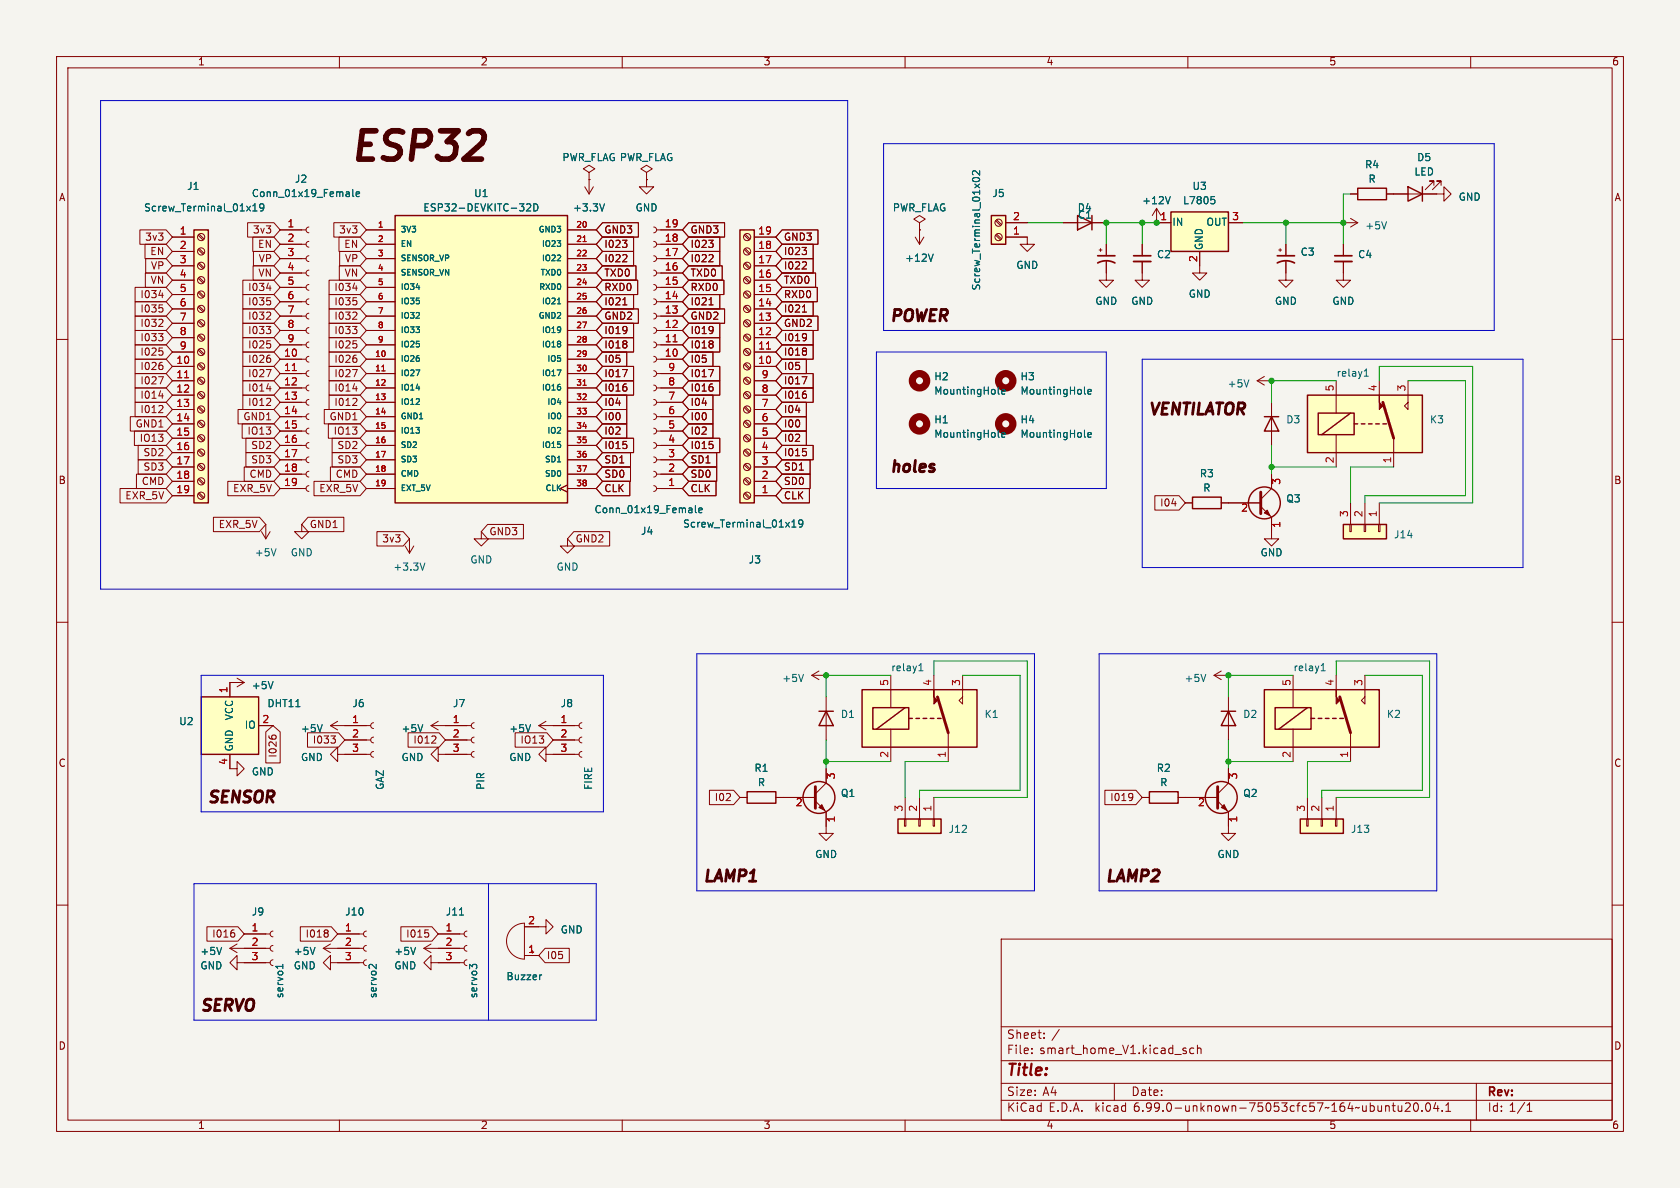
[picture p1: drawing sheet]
<svg xmlns="http://www.w3.org/2000/svg" width="297mm" height="210mm" viewBox="0 0 297 210" stroke-linecap="round" stroke-linejoin="round" font-family="sans-serif">
<path d="M0 0h297v210h-297z" fill="#f5f4ef" stroke="#f5f4ef" stroke-width=".18"/>
<g fill="none" stroke="#840000" stroke-width=".18">
<path d="M10 10h277v190h-277zM12 12h273v186h-273zM60 10v2M110 10v2M160 10v2M210 10v2M260 10v2M43.8 39.4h4.6l1.1 1.2-1.1 1.3h-4.6zM59 39.4h4.7l1.1 1.2-1.1 1.3h-4.7zM103.4 33l.7 1.3M104.1 30.5l1.1-.7-1.1-.6-1 .6 1 .7v1.3M104.1 31.8h.1"/>
<path d="M104.1 31.8v2.5M104.9 33l-.8 1.3M106.5 39.4h6.4v2.5h-6.4l-1.1-1.3zM114.3 30.5l1-.7-1-.6-1 .6 1 .7v1.3M114.3 31.8h.1M114.3 31.8v1.2h1.3l-1.3 1.3-1.3-1.3h1.3M121.8 39.4h6.3v2.5h-6.3l-1.2-1.3zM162.6 39.4l1-.7-1-.6-1.1 .6 1.1 .7v1.2M176 39l.9 .9M176.2 38.9l.9 .8M177.8 39.4h3.8M188 39.4h2.5"/>
<path d="M193 39.4h2.6M204.5 36.8v2.6h2.5M204.5 36.8l-.8 1.3M204.5 36.8l.7 1.3M217.2 39.4h2.5M237.5 39.4h2.5M238.8 38.6l1.2 .8M238.8 34.3h1.2M240 39.4l-1.2 .7M245.1 34.3h10.2v-1.3l1.2 1.3-1.2 1.3v-1.3M253.5 32.8v-.8h-.8h.8l-1.5 1.5M254.8 32.8v-.8h-.8h.8l-1.6 1.5"/>
<path d="M10 60h2M23.9 50.8h5.5l1.1 1.3-1.1 1.2h-5.5zM23.9 55.9h5.5l1.1 1.3-1.1 1.2h-5.5zM23.9 58.4h5.5l1.1 1.3-1.1 1.3h-5.5zM23.9 53.3h5.5l1.1 1.3-1.1 1.3h-5.5zM24.7 40.6h4.7l1.1 1.3-1.1 1.3h-4.7zM25.1 51.4v1.2M25.1 53.9v1.3M25.1 56.4v1.3M25.1 59v1.2M25.6 43.2h3.8l1.1 1.3-1.1 1.2h-3.8zM25.7 48.3h3.7l1.1 1.2-1.1 1.3h-3.7z"/>
<path d="M25.8 45.7h3.6l1.1 1.3-1.1 1.3h-3.6zM30.5 41.9h3.8M30.5 44.5h3.8M30.5 47h3.8M30.5 49.5h3.8M30.5 52.1h3.8M30.5 54.6h3.8M30.5 57.2h3.8M30.5 59.7h3.8M35 59.4l.9 .8M35 56.8l.9 .9M35 54.3l.9 .8"/>
<path d="M35 51.7l.9 .9M35 49.2l.9 .8M35 46.7l.9 .8M35 44.1l.9 .9M35 41.6l.9 .8M35.2 59.2l.9 .8M35.2 56.6l.9 .9M35.2 54.1l.9 .8M35.2 51.6l.9 .8M35.2 49l.9 .9M35.2 46.5l.9 .8M35.2 43.9l.9 .9"/>
<path d="M35.2 41.4l.9 .8M42.9 59.7h5.5l1.1 1.3-1.1 1.2h-5.5zM42.9 52.1h5.5l1.1 1.2-1.1 1.3h-5.5zM42.9 57.1h5.5l1.1 1.3-1.1 1.3h-5.5zM42.9 54.6h5.5l1.1 1.3-1.1 1.3h-5.5zM42.9 49.5h5.5l1.1 1.3-1.1 1.3h-5.5zM44.2 50.1v1.3M44.2 52.6v1.3M44.2 55.2v1.2M44.2 57.7v1.3M44.7 41.9h3.7l1.1 1.3-1.1 1.3h-3.7zM44.7 47h3.7l1.1 1.3-1.1 1.2h-3.7z"/>
<path d="M44.8 44.4h3.6l1.1 1.3-1.1 1.3h-3.6zM49.5 58.4h4.6M49.5 55.9h4.6M49.5 53.3h4.6M49.5 50.8h4.6M49.5 48.3h4.6M49.5 45.7h4.6M49.5 43.2h4.6M49.5 40.6h4.6M54.6 57.9l-.3 .1-.2 .4 .1 .4 .4 .1M54.6 55.4l-.3 .1-.2 .4 .1 .3 .4 .2M54.6 52.8l-.3 .2-.2 .3 .1 .4 .4 .1"/>
<path d="M54.6 50.3l-.3 .1-.2 .4 .1 .4 .4 .1M54.6 47.8l-.3 .1-.2 .3 .1 .4 .4 .2M54.6 45.2l-.3 .1-.2 .4 .1 .4 .4 .1M54.6 42.7l-.3 .1-.2 .4 .1 .3 .4 .2M54.6 40.1l-.3 .2-.2 .3 .1 .4 .4 .1M58.2 54.6h5.5l1.1 1.3-1.1 1.3h-5.5zM58.2 49.5h5.5l1.1 1.3-1.1 1.3h-5.5zM58.2 52.1h5.5l1.1 1.2-1.1 1.3h-5.5zM58.2 59.7h5.5l1.1 1.3-1.1 1.2h-5.5zM58.2 57.1h5.5l1.1 1.3-1.1 1.3h-5.5zM59.4 50.1v1.3M59.4 52.6v1.3"/>
<path d="M59.4 55.2v1.2M59.4 57.7v1.3M59.9 41.9h3.8l1.1 1.3-1.1 1.3h-3.8zM60 47h3.7l1.1 1.3-1.1 1.2h-3.7zM60 44.4h3.7l1.1 1.3-1.1 1.3h-3.7zM64.8 58.4h5M64.8 55.9h5M64.8 53.3h5M64.8 50.8h5M64.8 48.3h5M64.8 45.7h5M64.8 43.2h5"/>
<path d="M64.8 40.6h5M100.3 58.4h5.1M100.3 55.9h5.1M100.3 53.3h5.1M100.3 50.8h5.1M100.3 48.3h5.1M100.3 45.7h5.1M100.3 43.2h5.1M100.3 40.6h5.1M106.5 59.7h5.5v2.5h-5.5l-1.1-1.2zM106.5 57.1h5.5v2.6h-5.5l-1.1-1.3zM106.5 54.6h6.4v2.6h-6.4l-1.1-1.3z"/>
<path d="M106.5 52.1h5.5v2.5h-5.5l-1.1-1.3zM106.5 49.5h6.2v2.6h-6.2l-1.1-1.3zM106.5 44.4h5.5v2.6h-5.5l-1.1-1.3zM106.5 47h5.9v2.5h-5.9l-1.1-1.2zM106.5 41.9h5.5v2.6h-5.5l-1.1-1.3zM110 46.3h.8M110.1 53.9h.7M110.8 57.8v.9M110.8 45.1v.5M110.8 58.3v.1M115.6 40.1l.3 .2 .2 .4-.2 .3-.3 .1M115.6 42.7l.3 .1 .2 .4-.2 .4-.3 .1"/>
<path d="M115.6 45.2l.3 .2 .2 .3-.2 .4-.3 .1M115.6 47.8l.3 .1 .2 .4-.2 .3-.3 .2M115.6 50.3l.3 .1 .2 .4-.2 .4-.3 .1M115.6 52.8l.3 .2 .2 .4-.2 .3-.3 .1M115.6 55.4l.3 .1 .2 .4-.2 .4-.3 .1M115.6 57.9l.3 .2 .2 .3-.2 .4-.3 .1M116.1 58.4h4.5M116.1 55.9h4.5M116.1 53.3h4.5M116.1 50.8h4.5M116.1 48.3h4.5M116.1 45.7h4.5"/>
<path d="M116.1 43.2h4.5M116.1 40.6h4.5M121.8 52.1h5.4v2.5h-5.4l-1.2-1.3zM121.8 49.5h6.2v2.6h-6.2l-1.2-1.3zM121.8 54.6h6.3v2.6h-6.3l-1.2-1.3zM121.8 44.4h5.4v2.6h-5.4l-1.2-1.3zM121.8 47h5.9v2.5h-5.9l-1.2-1.2zM121.8 41.9h5.4v2.6h-5.4l-1.2-1.3zM121.8 59.7h5.4v2.5h-5.4l-1.2-1.2zM121.8 57.1h5.4v2.6h-5.4l-1.2-1.3zM125.3 46.3h.8M125.3 53.9h.8"/>
<path d="M126 45.1v.5M126 57.8v.9M126.1 58.3l-.1 .1M131.6 41.6l.8 .8M131.6 44.1l.8 .9M131.6 46.7l.8 .8M131.6 49.2l.8 .8M131.6 51.7l.8 .9M131.6 54.3l.8 .8M131.6 56.8l.8 .9M131.6 59.4l.8 .8M131.7 41.4l.9 .8"/>
<path d="M131.7 43.9l.9 .9M131.7 46.5l.9 .8M131.7 49l.9 .9M131.7 51.6l.9 .8M131.7 54.1l.9 .8M131.7 56.6l.9 .9M131.7 59.2l.9 .8M133.3 41.9h3.9M133.3 44.5h3.9M133.3 47h3.9M133.3 49.5h3.9M133.3 52.1h3.9"/>
<path d="M133.3 54.6h3.9M133.3 57.2h3.9M133.3 59.7h3.9M138.3 40.6h6.3v2.6h-6.3l-1.1-1.3zM138.3 58.4h5.5v2.6h-5.5l-1.1-1.3zM138.3 43.2h5.5v2.5h-5.5l-1.1-1.2zM138.3 45.7h5.5v2.6h-5.5l-1.1-1.3zM138.3 48.3h5.9v2.5h-5.9l-1.1-1.3zM138.3 53.3h5.5v2.6h-5.5l-1.1-1.3zM138.3 55.9h6.3v2.5h-6.3l-1.1-1.2zM138.3 50.8h6.2v2.5h-6.2l-1.1-1.2zM141.8 47.5h.8"/>
<path d="M141.9 55.2h.7M142.5 59.1v.8M142.5 46.4v.4M142.6 59.5l-.1 .1M161.8 41.9l.8 1.3M162.6 40.6h.1M162.6 40.6v2.6M163.3 41.9l-.7 1.3M176 41.6l.9 .8M176.2 41.4l.9 .8M177.8 41.9h3.8v1.3h1.3l-1.3 1.3-1.3-1.3h1.3M194.3 44.2h.5"/>
<path d="M194.6 43.9v.6M195.6 46.2v3.3h1.2l-1.2 1.3-1.3-1.3h1.3M195.6 43.2v2M201.9 46.2v3.3h1.3l-1.3 1.3-1.2-1.3h1.2M201.9 43.2v2M212.1 44.5v3.8h1.3l-1.3 1.2-1.3-1.2h1.3M226.1 44.2h.5M226.3 43.9v.6M227.3 46.2v3.3h1.3l-1.3 1.3-1.2-1.3h1.2M227.3 43.2v2M237.5 46.2v3.3h1.3l-1.3 1.3-1.3-1.3h1.3M237.5 43.2v2"/>
<path d="M285 60h2M23 73.7h6.4l1.1 1.2-1.1 1.3h-6.4zM23.8 76.2h5.6l1.1 1.3-1.1 1.2h-5.6zM23.9 71.1h5.5l1.1 1.3-1.1 1.3h-5.5zM23.9 66h5.5l1.1 1.3-1.1 1.3h-5.5zM23.9 68.6h5.5l1.1 1.3-1.1 1.2h-5.5zM23.9 63.5h5.5l1.1 1.3-1.1 1.2h-5.5zM23.9 61h5.5l1.1 1.2-1.1 1.3h-5.5zM24.4 78.7h5l1.1 1.3-1.1 1.3h-5zM25.1 61.5v1.3M25.1 64.1v1.2M25.1 66.6v1.3"/>
<path d="M25.1 69.1v1.3M25.1 71.7v1.2M30.5 67.3h3.8M30.5 64.8h3.8M30.5 69.9h3.8M30.5 72.4h3.8M30.5 74.9h3.8M30.5 77.5h3.8M30.5 62.2h3.8M35 79.7l.9 .8M35 77.1l.9 .9M35 74.6l.9 .8"/>
<path d="M35 72.1l.9 .8M35 69.5l.9 .9M35 67l.9 .8M35 64.4l.9 .9M35 61.9l.9 .8M35.2 79.5l.9 .8M35.2 77l.9 .8M35.2 74.4l.9 .9M35.2 71.9l.9 .8M35.2 69.3l.9 .9M35.2 66.8l.9 .8M35.2 64.3l.9 .8"/>
<path d="M35.2 61.7l.9 .9M42.1 72.4h6.3l1.1 1.3-1.1 1.2h-6.3zM42.8 74.9h5.6l1.1 1.3-1.1 1.3h-5.6zM42.9 62.2h5.5l1.1 1.3-1.1 1.3h-5.5zM42.9 64.8h5.5l1.1 1.2-1.1 1.3h-5.5zM42.9 67.3h5.5l1.1 1.3-1.1 1.3h-5.5zM42.9 69.8h5.5l1.1 1.3-1.1 1.3h-5.5zM43.5 77.5h4.9l1.1 1.2-1.1 1.3h-4.9zM44.2 60.2v1.3M44.2 62.8v1.3M44.2 65.3v1.3M44.2 67.9v1.2"/>
<path d="M44.2 70.4v1.3M49.5 78.7h4.6M49.5 76.2h4.6M49.5 73.7h4.6M49.5 71.1h4.6M49.5 68.6h4.6M49.5 66h4.6M49.5 63.5h4.6M49.5 61h4.6M54.6 78.2l-.3 .2-.2 .3 .1 .4 .4 .1M54.6 75.7l-.3 .1-.2 .4 .1 .4 .4 .1M54.6 73.2l-.3 .1-.2 .3 .1 .4 .4 .2"/>
<path d="M54.6 70.6l-.3 .1-.2 .4 .1 .4 .4 .1M54.6 68.1l-.3 .1-.2 .4 .1 .3 .4 .2M54.6 65.5l-.3 .2-.2 .3 .1 .4 .4 .1M54.6 63l-.3 .1-.2 .4 .1 .4 .4 .1M54.6 60.5l-.3 .1-.2 .3 .1 .4 .4 .2M57.3 72.4h6.4l1.1 1.3-1.1 1.2h-6.4zM58 74.9h5.7l1.1 1.3-1.1 1.3h-5.7zM58.2 62.2h5.5l1.1 1.3-1.1 1.3h-5.5zM58.2 69.8h5.5l1.1 1.3-1.1 1.3h-5.5zM58.2 67.3h5.5l1.1 1.3-1.1 1.3h-5.5zM58.2 64.8h5.5l1.1 1.2-1.1 1.3h-5.5zM58.7 77.5h5l1.1 1.2-1.1 1.3h-5z"/>
<path d="M59.4 60.2v1.3M59.4 62.8v1.3M59.4 65.3v1.3M59.4 67.9v1.2M59.4 70.4v1.3M64.8 78.7h5M64.8 76.2h5M64.8 73.7h5M64.8 71.1h5M64.8 68.6h5M64.8 66h5M64.8 63.5h5"/>
<path d="M64.8 61h5M100.3 78.7h5.1M100.3 76.2h5.1M100.3 73.7h5.1M100.3 71.1h5.1M100.3 68.6h5.1M100.3 66h5.1M100.3 63.5h5.1M100.3 61h5.1M106.5 67.3h5.5v2.6h-5.5l-1.1-1.3zM106.5 62.2h4.3v2.6h-4.3l-1.1-1.3zM106.5 64.8h5.5v2.5h-5.5l-1.1-1.3z"/>
<path d="M106.5 72.4h4.3v2.5h-4.3l-1.1-1.2zM106.5 69.8h4.3v2.6h-4.3l-1.1-1.3zM106.5 74.9h4.3v2.6h-4.3l-1.1-1.3zM106.5 77.5h5.5v2.5h-5.5l-1.1-1.3zM110 65.3h.9l-.6 1.3M110.8 78.6v.6M115.6 60.5l.3 .1 .2 .4-.2 .3-.3 .2M115.6 63l.3 .1 .2 .4-.2 .4-.3 .1M115.6 65.5l.3 .2 .2 .4-.2 .3-.3 .1M115.6 68.1l.3 .1 .2 .4-.2 .4-.3 .1M115.6 70.6l.3 .2 .2 .3-.2 .4-.3 .1M115.6 73.2l.3 .1 .2 .4-.2 .3-.3 .2"/>
<path d="M115.6 75.7l.3 .1 .2 .4-.2 .4-.3 .1M115.6 78.2l.3 .2 .2 .4-.2 .3-.3 .1M116.1 78.7h4.5M116.1 76.2h4.5M116.1 73.7h4.5M116.1 71.1h4.5M116.1 68.6h4.5M116.1 66h4.5M116.1 63.5h4.5M116.1 61h4.5M121.8 69.8h4.2v2.6h-4.2l-1.2-1.3zM121.8 72.4h4.2v2.5h-4.2l-1.2-1.2z"/>
<path d="M121.8 77.5h5.4v2.5h-5.4l-1.2-1.3zM121.8 67.3h5.4v2.6h-5.4l-1.2-1.3zM121.8 64.8h5.4v2.5h-5.4l-1.2-1.3zM121.8 62.2h4.2v2.6h-4.2l-1.2-1.3zM121.8 74.9h4.2v2.6h-4.2l-1.2-1.3zM125.3 65.3h.8l-.5 1.3M126 78.6v.6M131.6 61.9l.8 .8M131.6 64.4l.8 .9M131.6 67l.8 .8M131.6 69.5l.8 .9M131.6 72.1l.8 .8"/>
<path d="M131.6 74.6l.8 .8M131.6 77.1l.8 .9M131.6 79.7l.8 .8M131.7 61.7l.9 .9M131.7 64.3l.9 .8M131.7 66.8l.9 .8M131.7 69.3l.9 .9M131.7 71.9l.9 .8M131.7 74.4l.9 .9M131.7 77l.9 .8M131.7 79.5l.9 .8M133.3 67.3h3.9"/>
<path d="M133.3 64.8h3.9M133.3 69.9h3.9M133.3 72.4h3.9M133.3 74.9h3.9M133.3 77.5h3.9M133.3 62.2h3.9M138.3 63.5h4.2v2.5h-4.2l-1.1-1.2zM138.3 61h5.5v2.5h-5.5l-1.1-1.3zM138.3 76.2h4.2v2.5h-4.2l-1.1-1.2zM138.3 71.1h4.2v2.6h-4.2l-1.1-1.3zM138.3 73.7h4.2v2.5h-4.2l-1.1-1.3zM138.3 78.7h5.5v2.6h-5.5l-1.1-1.3z"/>
<path d="M138.3 66h5.5v2.6h-5.5l-1.1-1.3zM138.3 68.6h5.5v2.5h-5.5l-1.1-1.2zM141.8 66.6h.8l-.5 1.3M142.5 79.9v.5M222.2 67.3l1.3 .8M222.2 67.3h2.6M223.5 66.5l-1.3 .8M224.8 71.1v7.6M236.2 67.3v5.7M236.2 76.8v5.8M243.8 67.3v2.6M246.4 77.5v5.1"/>
<path d="M248.9 67.3v5.1l-.6-.6 .6-.7M21.2 86.4h8.2l1.1 1.2-1.1 1.3h-8.2zM24.1 83.8h5.3l1.1 1.3-1.1 1.3h-5.3zM24.4 81.3h5l1.1 1.3-1.1 1.2h-5zM30.5 80h3.8M30.5 82.6h3.8M30.5 85.1h3.8M30.5 87.6h3.8M35 87.3l.9 .8M35 84.8l.9 .8M35 82.2l.9 .9M35.2 87.1l.9 .9"/>
<path d="M35.2 84.6l.9 .8M35.2 82l.9 .9M37.7 91.4h8.2l1.1 1.3-1.1 1.3h-8.2zM40.3 85.1h8.1l1.1 1.3-1.1 1.2h-8.1zM43.2 82.5h5.2l1.1 1.3-1.1 1.3h-5.2zM43.5 80h4.9l1.1 1.3-1.1 1.3h-4.9zM46.2 94l.8 1.3M47 92.7v2.6M47.8 94l-.8 1.3M49.5 86.4h4.6M49.5 83.8h4.6M49.5 81.3h4.6"/>
<path d="M53.3 92.7v1.3h1.3l-1.3 1.3-1.2-1.3h1.2M54.5 91.4h6.3v2.6h-6.3l-1.2-1.3zM54.6 85.9l-.3 .1-.2 .3 .1 .4 .4 .2M54.6 83.3l-.3 .1-.2 .4 .1 .4 .4 .1M54.6 80.8l-.3 .1-.2 .4 .1 .3 .4 .2M55.5 85.1h8.2l1.1 1.3-1.1 1.2h-8.2zM58.4 82.5h5.3l1.1 1.3-1.1 1.3h-5.3zM58.7 80h5l1.1 1.3-1.1 1.3h-5zM64.8 86.4h5M64.8 83.8h5M64.8 81.3h5M66.6 94h4.7l1.1 1.3-1.1 1.2h-4.7z"/>
<path d="M71.6 96.5l.8 1.3M72.4 95.3v2.5M73.2 96.5l-.8 1.3M85.1 94v1.3h1.3l-1.3 1.2-1.3-1.2h1.3M86.2 92.7h6.3v2.6h-6.3l-1.1-1.3zM100.3 95.3v1.2h1.3l-1.3 1.3-1.2-1.3h1.2M100.3 85.7l-1.2 .7 1.2 .6M100.3 86.4h5.1M100.3 83.8h5.1M100.3 81.3h5.1M101.4 94h6.4v2.5h-6.4l-1.1-1.2zM106.5 82.5h5v2.6h-5l-1.1-1.3z"/>
<path d="M106.5 85.1h4.8v2.5h-4.8l-1.1-1.2zM106.5 80h5v2.6h-5l-1.1-1.3zM115.6 80.8l.3 .1 .2 .4-.2 .4-.3 .1M115.6 83.3l.3 .2 .2 .3-.2 .4-.3 .1M115.6 85.9l.3 .1 .2 .4-.2 .3-.3 .2M116.1 86.4h4.5M116.1 83.8h4.5M116.1 81.3h4.5M121.8 80h4.9v2.6h-4.9l-1.2-1.3zM121.8 82.5h4.9v2.6h-4.9l-1.2-1.3zM121.8 85.1h4.8v2.5h-4.8l-1.2-1.2zM131.6 82.2l.8 .9"/>
<path d="M131.6 84.8l.8 .8M131.6 87.3l.8 .8M131.7 82l.9 .9M131.7 84.6l.9 .8M131.7 87.1l.9 .9M133.3 80h3.9M133.3 82.6h3.9M133.3 85.1h3.9M133.3 87.6h3.9M138.3 83.8h4.9v2.6h-4.9l-1.1-1.3zM138.3 86.4h4.8v2.5h-4.8l-1.1-1.3zM138.3 81.3h4.9v2.5h-4.9l-1.1-1.2z"/>
<path d="M204.2 87.6h4.2l1.1 1.3-1.1 1.3h-4.2zM209.5 88.9h1.3M215.9 88.9h7M222.9 89.5l1.9 1.9v3.9h1.3l-1.3 1.2-1.3-1.2h1.3M224.8 83.8v2.6l-1.9 1.9M238.6 92.7h.3v1.3h-.3zM238.8 88.9v3.8M241.2 92.7h.2v1.3h-.2zM241.3 88.9v3.8M243.7 92.7h.3v1.3h-.3zM243.8 88.9v3.8M10 110h2"/>
<path d="M41.9 119.9l1.3 .8M143.5 119.4h2.5M143.5 119.4l1.3 .7M144.8 118.6l-1.3 .8M157.5 119.4v5.7M165.1 119.4v2.5M170.2 119.4v5.1l-.7-.7 .7-.6M214.6 119.4l1.3 .7M214.6 119.4h2.6M215.9 118.6l-1.3 .8M228.6 119.4v5.7M236.2 119.4v2.5"/>
<path d="M241.3 119.4v5.1l-.6-.7 .6-.6M285 110h2M40.6 133.4v2.5h1.3v-1.3l1.3 1.3-1.3 1.3v-1.3M43.2 120.7h-2.6v2.5M43.2 120.7l-1.3 .7M45.7 128.3h2.6M47 129.4l1.3-1.1 1.2 1.1v5.5h-2.5zM47.5 133.6h1.3M54.4 129.5h5.4l1.2 1.3-1.2 1.3h-5.4zM55.6 130.1v1.3M58.4 128.3h7.1M58.4 128.3l1.3 .7"/>
<path d="M59.7 133.4v-1.3l-1.3 1.3 1.3 1.2v-1.2h5.8M59.7 127.5l-1.3 .8M61 130.8h4.5M66 132.8l-.3 .2-.2 .3 .2 .4 .3 .2M66 130.3l-.3 .1-.2 .4 .2 .4 .3 .1M66 127.8l-.3 .1-.2 .4 .2 .3 .3 .2M72.1 129.5h5.5l1.1 1.3-1.1 1.3h-5.5zM73.4 130.1v1.3M76.2 128.3h7.1M76.2 128.3l1.3 .7M77.5 133.4v-1.3l-1.3 1.3 1.3 1.2v-1.2h5.8M77.5 127.5l-1.3 .8"/>
<path d="M78.7 130.8h4.6M83.8 132.8l-.3 .2-.2 .3 .2 .4 .3 .2M83.8 130.3l-.3 .1-.2 .4 .2 .4 .3 .1M83.8 127.8l-.3 .1-.2 .4 .2 .3 .3 .2M91.1 129.5h5.6l1.1 1.3-1.1 1.3h-5.6zM95.2 128.3h7.2M95.2 128.3l1.3 .7M96.5 133.4v-1.3l-1.3 1.3 1.3 1.2v-1.2h5.9M96.5 127.5l-1.3 .8M97.8 130.8h4.6M102.9 132.8l-.4 .2-.1 .3 .1 .4 .4 .2M102.9 130.3l-.4 .1-.1 .4 .1 .4 .4 .1"/>
<path d="M102.9 127.8l-.4 .1-.1 .4 .1 .3 .4 .2M125.4 139.7h4.3l1.1 1.3-1.1 1.2h-4.3zM146 135.9v2.5l-1.9 1.9M146 123.2v7.6M157.5 128.9v5.7M167.6 129.5v5.1M195.3 139.7h5.5l1.1 1.3-1.1 1.2h-5.5zM217.2 123.2v7.6M217.2 135.9v2.5l-1.9 1.9M228.6 128.9v5.7M238.8 129.5v5.1M10 160h2"/>
<path d="M130.8 141h1.3M137.2 141h6.9M144.1 141.6l1.9 1.9v3.8h1.3l-1.3 1.3-1.2-1.3h1.2M159.9 144.8h.2v1.3h-.2zM160 141v3.8M162.4 144.8h.3v1.3h-.3zM162.6 141v3.8M165 144.8h.2v1.3h-.2zM165.1 141v3.8M196.6 140.3v1.2M201.9 141h1.3M208.3 141h7"/>
<path d="M215.3 141.6l1.9 1.9v3.8h1.2l-1.2 1.3-1.3-1.3h1.3M231 144.8h.3v1.3h-.3zM231.1 141v3.8M233.6 144.8h.2v1.3h-.2zM233.7 141v3.8M236.1 144.8h.2v1.3h-.2zM236.2 141v3.8M285 160h2M36.6 163.8h5.5l1.1 1.3-1.1 1.3h-5.5zM37.8 164.4v1.3M40.6 167.6h7.2M40.6 167.6l1.3 .8"/>
<path d="M41.9 170.2v-1.3l-1.3 1.3 1.3 1.3v-1.3h5.9M41.9 166.9l-1.3 .7M43.2 165.1h4.6M48.3 169.7l-.4 .1-.1 .4 .1 .3 .4 .2M48.3 167.1l-.4 .2-.1 .3 .1 .4 .4 .1M48.3 164.6l-.4 .1-.1 .4 .1 .4 .4 .1M53.1 163.8h5.5l1.1 1.3-1.1 1.3h-5.5zM54.3 164.4v1.3M57.1 167.6l1.3 .8M57.1 167.6h7.2M58.4 170.2v-1.3l-1.3 1.3 1.3 1.3v-1.3h5.9M58.4 166.9l-1.3 .7"/>
<path d="M59.7 165.1h4.6M64.8 169.7l-.4 .1-.1 .4 .1 .3 .4 .2M64.8 167.1l-.4 .2-.1 .3 .1 .4 .4 .1M64.8 164.6l-.4 .1-.1 .4 .1 .4 .4 .1M70.9 163.8h5.5l1.1 1.3-1.1 1.3h-5.5zM72.1 164.4v1.3M74.9 167.6h7.1M74.9 167.6l1.3 .8M76.2 170.2v-1.3l-1.3 1.3 1.3 1.3v-1.3h5.8M76.2 166.9l-1.3 .7M77.5 165.1h4.5M82.5 169.7l-.3 .1-.2 .4 .2 .3 .3 .2"/>
<path d="M82.5 167.1l-.3 .2-.2 .3 .2 .4 .3 .1M82.5 164.6l-.3 .1-.2 .4 .2 .4 .3 .1M90.5 164.1a3.2 3.2 0 0 1 2.2-.9v6.3a3.2 3.2 0 0 1-2.9-1.9 3.2 3.2 0 0 1 .7-3.5zM92.7 163.8h3.8v-1.2l1.3 1.2-1.3 1.3v-1.3M92.7 168.9h2.5M96.4 167.6h4.2v2.6h-4.2l-1.2-1.3zM177 166h108v32h-108zM60 198v2M110 198v2M160 198v2M177 194.5h108M177 191.5h108"/>
<path d="M177 187.5h108M177 181.5h108M185.8 193.2h1M186.5 192.7v1M187.3 182l-1.3 1.9M197 191.5v3M207.7 186.4h1.1M209.7 185.3h-.4l-.2 .2 .1 .2 .5 .1v.4h-.6M210 198v2M211 185.3h-.4l-.3 .2v.5l.2 .2h.5M211.7 185.4l.2-.1h.4v1M211.7 184.8v1.5"/>
<path d="M242.9 195.6v.7M243.6 195.5l.1 .9 .3 .1 .2-.2M244.2 195.5v1M245 195.6l.2-.1h.3l.1 1M245 195.5v1M246.1 195.5h.6M246.3 195v1.2l.4 .3M247.2 195.5v.9l.4 .1 .2-.2M247.8 195.5v1M248.5 195.1l.5-.1 .2 .1 .1 .3-.9 1.1h.9M250 195.1l.2-.1a.81 .81 0 0 1 .6 .6 .81 .81 0 0 1-.3 .8l-.1 .1a.81 .81 0 0 1-.4-1.4zM251.4 196.3v.2"/>
<path d="M252.2 195h.2a.81 .81 0 0 1 .6 .6 .81 .81 0 0 1-.3 .8l-.2 .1a.81 .81 0 0 1-.6-.7 .81 .81 0 0 1 .3-.8zM253.8 194.9l-.3 1.1h.9M254.2 195.5v1M255 196.3v.2M255.6 196.5h.9M255.6 195.4l.4-.4v1.5M260 198v2M261 191.5v6.5M269.5 194.9l-1.2 1.9M270 196.5h.8M270 195.4l.4-.4v1.5"/>
<circle cx="176.5" cy="39.4" r=".63"/>
<circle cx="35.6" cy="59.7" r=".63"/>
<circle cx="35.6" cy="47" r=".63"/>
<circle cx="35.6" cy="44.4" r=".63"/>
<circle cx="35.6" cy="54.6" r=".63"/>
<circle cx="35.6" cy="49.5" r=".63"/>
<circle cx="35.6" cy="41.9" r=".63"/>
<circle cx="35.6" cy="52.1" r=".63"/>
<circle cx="35.6" cy="57.1" r=".63"/>
<circle cx="132.1" cy="54.6" r=".63"/>
<circle cx="132.1" cy="52.1" r=".63"/>
<circle cx="132.1" cy="44.4" r=".63"/>
<circle cx="132.1" cy="49.5" r=".63"/>
<circle cx="132.1" cy="41.9" r=".63"/>
<circle cx="132.1" cy="57.1" r=".63"/>
<circle cx="132.1" cy="47" r=".63"/>
<circle cx="132.1" cy="59.7" r=".63"/>
<circle cx="176.5" cy="41.9" r=".63"/>
<circle cx="35.6" cy="62.2" r=".63"/>
<circle cx="35.6" cy="77.5" r=".63"/>
<circle cx="35.6" cy="72.4" r=".63"/>
<circle cx="35.6" cy="74.9" r=".63"/>
<circle cx="35.6" cy="67.3" r=".63"/>
<circle cx="35.6" cy="64.8" r=".63"/>
<circle cx="35.6" cy="69.8" r=".63"/>
<circle cx="132.1" cy="72.4" r=".63"/>
<circle cx="132.1" cy="69.8" r=".63"/>
<circle cx="132.1" cy="77.5" r=".63"/>
<circle cx="132.1" cy="62.2" r=".63"/>
<circle cx="132.1" cy="67.3" r=".63"/>
<circle cx="132.1" cy="64.8" r=".63"/>
<circle cx="132.1" cy="74.9" r=".63"/>
<circle cx="35.6" cy="85.1" r=".63"/>
<circle cx="35.6" cy="80" r=".63"/>
<circle cx="35.6" cy="82.5" r=".63"/>
<circle cx="35.6" cy="87.6" r=".63"/>
<circle cx="132.1" cy="82.5" r=".63"/>
<circle cx="132.1" cy="85.1" r=".63"/>
<circle cx="132.1" cy="80" r=".63"/>
<circle cx="132.1" cy="87.6" r=".63"/>
</g>
<g fill="none" stroke="#006464" stroke-width=".18">
<path d="M25.7 37.2l.5 .1M26 36l-.3 .3 .3 .3M44.9 33.7l-.1 .3 .1 .6M46.6 36.6l-.2 .2h-.2l-.3-.2 .1-.5 .4-.1 .2 .1a.84 .84 0 0 1-.3 1.2h-.3M63 34.3l.6-.1-.1-.2-.4-.1-.1 .2v.6h.5M75.1 36.6h.5M75.7 36h-.6v1.3h.6M94.4 36a.64 .64 0 0 1 .7 .7 .64 .64 0 0 1-.7 .6zM173.2 30.2v.8l-.9-.8-.4 .2 .1 .5M171.9 50.9l.3 .2 .3-.2M173.2 50.6l-.1 .5M177.1 77.1l.2 .2 .3-.1"/>
<path d="M177.1 76.6l.2-.1h.2l.2 .1v.2l-.6 .1M177.1 69l.2-.2h.2l.2 .2v.1l-.6 .2M177.1 69.5l.2 .2 .3-.1M192.3 77.1l.2 .2 .4-.1M192.3 76.6l.2-.1h.2l.2 .1v.2l-.6 .1M192.3 69.5l.2 .2 .4-.1M192.3 69l.2-.2h.2l.2 .2v.1l-.6 .2M241.2 66.5h.7M105.5 89.5l-.2 .4 .2 .6M121 93.1l.5 .1M121.2 91.9l-.2 .2 .2 .4M123.5 90.2l.6-.1v-.2l-.4-.1-.2 .2 .1 .6h.5"/>
<path d="M141.9 92.5l-.2 .2h-.3l-.2-.2 .1-.5 .4-.1 .2 .1a.84 .84 0 0 1-.3 1.2h-.3M162.5 118.6h.7M233.6 118.6h.7M50 170.5v.7"/>
</g>
<path d="M244.5 71.1l1.9 6.4M222.9 87v3.8M144.1 139.1v3.8M165.7 123.2l1.9 6.3M215.3 139.1v3.8M236.9 123.2l1.9 6.3" fill="none" stroke="#840000" stroke-width=".51"/>
<g fill="#840000" stroke="#840000" stroke-width=".18">
<path d="M223.5 90.7l.5-.5 .5 1z"/>
<path d="M243.8 69.9v1.2l.7 .7-.7 .6z"/>
<path d="M236.2 121.9v1.3l.7 .6-.7 .7z"/>
<path d="M215.9 142.7l.5-.5 .5 1.1z"/>
<path d="M165.1 121.9v1.3l.6 .6-.6 .7z"/>
<path d="M144.8 142.7l.5-.5 .5 1.1z"/>
</g>
<g fill="none" stroke="#840000" stroke-width=".25">
<path d="M69.8 38.1h30.5v50.8h-30.5zM175.3 38.1h2.5v5.1h-2.5zM190.5 38.1l2.5 1.3-2.5 1.2zM193 38.1v2.5M207 37.5h10.2v7h-10.2zM240 33.3h5.1v2h-5.1zM248.9 33l2.6 1.3-2.6 1.3zM251.5 33v2.6M34.3 40.6h2.5v48.3h-2.5zM130.8 40.6h2.5v48.3h-2.5zM223.5 73.7h2.6M224.8 73.7l1.3 2.5h-2.6z"/>
<path d="M231.1 69.9h20.4v10.1h-20.4zM233 73h6.4v3.8h-6.4zM238.8 73l-5.1 3.8M239.4 74.9h.6M240.7 74.9h.6M241.9 74.9h.7M243.2 74.9h.6M244.5 74.9h.6M210.8 87.9h5.1v2h-5.1zM237.5 92.7h7.6v2.6h-7.6zM35.6 123.2h10.1v10.2h-10.1zM132.1 140h5.1v2h-5.1z"/>
<path d="M144.8 125.7h2.5M146 125.7l1.3 2.6h-2.5zM152.4 121.9h20.3v10.2h-20.3zM154.3 125.1h6.4v3.8h-6.4zM160 125.1l-5.1 3.8M160.7 127h.6M161.9 127h.7M163.2 127h.6M164.5 127h.6M165.7 127h.7M203.2 140h5.1v2h-5.1zM215.9 125.7h2.5"/>
<path d="M217.2 125.7l1.2 2.6h-2.5zM223.5 121.9h20.3v10.2h-20.3zM225.4 125.1h6.4v3.8h-6.4zM231.1 125.1l-5 3.8M231.8 127h.6M233 127h.7M234.3 127h.6M235.6 127h.6M236.9 127h.6M158.7 144.8h7.7v2.5h-7.7zM229.9 144.8h7.6v2.5h-7.6z"/>
<circle cx="223.5" cy="88.9" r="2.82"/>
<circle cx="144.8" cy="141" r="2.82"/>
<circle cx="215.9" cy="141" r="2.82"/>
</g>
<g fill="#ffffc2" stroke="#ffffc2" stroke-width=".18">
<path d="M231.1 69.9h20.4v10.1h-20.4z"/>
<path d="M69.8 38.1h30.5v50.8h-30.5z"/>
<path d="M34.3 40.6h2.5v48.3h-2.5z"/>
<path d="M35.6 123.2h10.1v10.2h-10.1z"/>
<path d="M175.3 38.1h2.5v5.1h-2.5z"/>
<path d="M207 37.5h10.2v7h-10.2z"/>
<path d="M229.9 144.8h7.6v2.5h-7.6z"/>
<path d="M223.5 121.9h20.3v10.2h-20.3z"/>
<path d="M237.5 92.7h7.6v2.6h-7.6z"/>
<path d="M152.4 121.9h20.3v10.2h-20.3z"/>
<path d="M158.7 144.8h7.7v2.5h-7.7z"/>
<path d="M130.8 40.6h2.5v48.3h-2.5z"/>
</g>
<g fill="none" stroke="#840000" stroke-width="1.3">
<circle cx="162.6" cy="74.9" r="1.27"/>
<circle cx="162.6" cy="67.3" r="1.27"/>
<circle cx="177.8" cy="74.9" r="1.27"/>
<circle cx="177.8" cy="67.3" r="1.27"/>
</g>
<path d="M200.4 46.2h3.1M236 46.2h3" fill="none" stroke="#840000" stroke-width=".33"/>
<path d="M194.1 46.5a3.2 3.2 0 0 1 3 0M194.1 45.2h3M200.4 45.2h3.1M225.8 46.5a3.2 3.2 0 0 1 3.1 0M225.8 45.2h3.1M236 45.2h3" fill="none" stroke="#840000" stroke-width=".3"/>
<path d="M17.8 17.8h132.1v86.3h-132.1zM156.2 25.4h108v33h-108zM154.9 62.2h40.7v24.2h-40.7zM201.9 63.5h67.3v36.8h-67.3zM35.6 119.4h71.1v24.1h-71.1zM123.2 115.6h59.7v41.9h-59.7zM194.3 115.6h59.7v41.9h-59.7zM34.3 156.2h71.1v24.1h-71.1zM86.4 156.2v24.1" fill="none" stroke="#0000c2" stroke-width=".18"/>
<g fill="none" stroke="#009600" stroke-width=".18">
<path d="M181.6 39.4h6.4M201.9 39.4v3.8M204.5 39.4h-8.9v3.8M219.7 39.4h17.8M227.3 39.4v3.8M238.8 34.3h-1.3v8.9M224.8 78.7v5.1M236.2 67.3h-11.4v3.8M243.8 67.3v-2.5h16.5v24.1h-16.5M248.9 67.3h10.2v20.3h-17.8v1.3M224.8 82.6h11.4M246.4 82.6h-7.6v6.3"/>
<path d="M157.5 119.4h-11.5v3.8M165.1 119.4v-2.6h16.5v24.2h-16.5M170.2 119.4h10.1v20.3h-17.7v1.3M228.6 119.4h-11.4v3.8M236.2 119.4v-2.6h16.5v24.2h-16.5M241.3 119.4h10.2v20.3h-17.8v1.3M146 134.6h11.5M146 130.8v5.1M167.6 134.6h-7.6v6.4M217.2 130.8v5.1M217.2 134.6h11.4M238.8 134.6h-7.7v6.4"/>
</g>
<g fill="#009600" stroke="#009600" stroke-width=".18">
<circle cx="146" cy="134.6" r=".46"/>
<circle cx="146" cy="119.4" r=".46"/>
<circle cx="224.8" cy="82.6" r=".46"/>
<circle cx="224.8" cy="67.3" r=".46"/>
<circle cx="227.3" cy="39.4" r=".46"/>
<circle cx="237.5" cy="39.4" r=".46"/>
<circle cx="201.9" cy="39.4" r=".46"/>
<circle cx="204.5" cy="39.4" r=".46"/>
<circle cx="195.6" cy="39.4" r=".46"/>
<circle cx="217.2" cy="134.6" r=".46"/>
<circle cx="217.2" cy="119.4" r=".46"/>
</g>
<text font-size="7" fill="#480000" x="62.2" y="29.2">ESP32</text>
<g font-size="2.8" fill="#480000">
<text x="157.5" y="57.2">POWER</text>
<text x="203.2" y="73.7">VENTILATOR</text>
<text x="157.5" y="83.8">holes</text>
<text x="36.8" y="142.2">SENSOR</text>
<text x="124.5" y="156.2">LAMP1</text>
<text x="195.6" y="156.2">LAMP2</text>
<text x="35.6" y="179.1">SERVO</text>
</g>
<text font-size="2.8" fill="#840000" x="178" y="190.3">Title:</text>
<g font-size="2.1" fill="#840000">
<text x="178" y="183.8">Sheet: /</text>
<text x="178" y="186.5">File: smart_home_V1.kicad_sch</text>
<text x="178" y="196.7">KiCad E.D.A. kicad 6.99.0-unknown-75053cfc57~164~ubuntu20.04.1</text>
<text x="178" y="193.9">Size: A4</text>
<text x="200" y="193.9">Date:</text>
<text x="263" y="193.9">Rev:</text>
<text x="263" y="196.7">Id: 1/1</text>
</g>
<g font-size="1.8" fill="#840000">
<text x="35" y="11.6">1</text>
<text x="85" y="11.6">2</text>
<text x="135" y="11.6">3</text>
<text x="185" y="11.6">4</text>
<text x="235" y="11.6">5</text>
<text x="285" y="11.6">6</text>
<text x="10.3" y="35.6">A</text>
<text x="285.3" y="35.6">A</text>
<text x="45.2" y="41.4">3v3</text>
<text x="60.4" y="41.4">3v3</text>
<text x="106.8" y="41.4">GND3</text>
<text x="122.1" y="41.4">GND3</text>
<text x="26.1" y="42.6">3v3</text>
<text x="26.6" y="45.2">EN</text>
<text x="26.7" y="47.7">VP</text>
<text x="45.6" y="43.9">EN</text>
<text x="45.7" y="46.4">VP</text>
<text x="60.9" y="43.9">EN</text>
<text x="61" y="46.4">VP</text>
<text x="106.8" y="46.4">I022</text>
<text x="106.8" y="43.9">I023</text>
<text x="122.1" y="46.4">I022</text>
<text x="122.1" y="43.9">I023</text>
<text x="138.6" y="42.6">GND3</text>
<text x="138.6" y="45.2">I023</text>
<text x="138.6" y="47.7">I022</text>
<text x="25.6" y="52.8">I034</text>
<text x="26.6" y="50.3">VN</text>
<text x="44.7" y="51.5">I034</text>
<text x="45.6" y="49">VN</text>
<text x="59.9" y="51.5">I034</text>
<text x="60.9" y="49">VN</text>
<text x="106.8" y="51.5">RXD0</text>
<text x="106.8" y="49">TXD0</text>
<text x="122.1" y="51.5">RXD0</text>
<text x="122.1" y="49">TXD0</text>
<text x="138.6" y="50.3">TXD0</text>
<text x="138.6" y="52.8">RXD0</text>
<text x="25.6" y="57.9">I032</text>
<text x="25.6" y="55.3">I035</text>
<text x="44.7" y="54.1">I035</text>
<text x="44.7" y="59.1">I033</text>
<text x="44.7" y="56.6">I032</text>
<text x="59.9" y="56.6">I032</text>
<text x="59.9" y="54.1">I035</text>
<text x="59.9" y="59.1">I033</text>
<text x="106.8" y="59.1">I019</text>
<text x="106.8" y="56.6">GND2</text>
<text x="106.8" y="54.1">I021</text>
<text x="122.1" y="54.1">I021</text>
<text x="122.1" y="56.6">GND2</text>
<text x="122.1" y="59.1">I019</text>
<text x="138.6" y="55.3">I021</text>
<text x="138.6" y="57.9">GND2</text>
<text x="25.6" y="65.5">I026</text>
<text x="25.6" y="60.4">I033</text>
<text x="25.6" y="63">I025</text>
<text x="44.7" y="61.7">I025</text>
<text x="44.7" y="64.2">I026</text>
<text x="59.9" y="64.2">I026</text>
<text x="59.9" y="61.7">I025</text>
<text x="106.8" y="61.7">I018</text>
<text x="106.8" y="64.2">I05</text>
<text x="122.1" y="61.7">I018</text>
<text x="122.1" y="64.2">I05</text>
<text x="138.6" y="60.4">I019</text>
<text x="138.6" y="65.5">I05</text>
<text x="138.6" y="63">I018</text>
<text x="25.6" y="68">I027</text>
<text x="25.6" y="70.6">I014</text>
<text x="44.7" y="66.8">I027</text>
<text x="44.7" y="69.3">I014</text>
<text x="44.7" y="71.8">I012</text>
<text x="59.9" y="71.8">I012</text>
<text x="59.9" y="69.3">I014</text>
<text x="59.9" y="66.8">I027</text>
<text x="106.8" y="69.3">I016</text>
<text x="106.8" y="66.8">I017</text>
<text x="106.8" y="71.8">I04</text>
<text x="122.1" y="71.8">I04</text>
<text x="122.1" y="69.3">I016</text>
<text x="122.1" y="66.8">I017</text>
<text x="138.6" y="68">I017</text>
<text x="138.6" y="70.6">I016</text>
<text x="24.1" y="75.7">GND1</text>
<text x="25.6" y="73.1">I012</text>
<text x="43.2" y="74.4">GND1</text>
<text x="44.3" y="76.9">IO13</text>
<text x="58.4" y="74.4">GND1</text>
<text x="59.5" y="76.9">IO13</text>
<text x="106.8" y="74.4">I00</text>
<text x="106.8" y="76.9">I02</text>
<text x="122.1" y="74.4">I00</text>
<text x="122.1" y="76.9">I02</text>
<text x="138.6" y="73.1">I04</text>
<text x="138.6" y="75.7">I00</text>
<text x="25.2" y="78.2">IO13</text>
<text x="25.6" y="80.7">SD2</text>
<text x="25.6" y="83.3">SD3</text>
<text x="44.7" y="79.5">SD2</text>
<text x="44.7" y="82">SD3</text>
<text x="59.9" y="79.5">SD2</text>
<text x="59.9" y="82">SD3</text>
<text x="106.8" y="79.5">I015</text>
<text x="106.8" y="82">SD1</text>
<text x="122.1" y="82">SD1</text>
<text x="122.1" y="79.5">I015</text>
<text x="138.6" y="83.3">SD1</text>
<text x="138.6" y="78.2">I02</text>
<text x="138.6" y="80.7">I015</text>
<text x="10.3" y="85.7">B</text>
<text x="22.3" y="88.4">EXR_5V</text>
<text x="25" y="85.8">CMD</text>
<text x="41.3" y="87.1">EXR_5V</text>
<text x="44.1" y="84.5">CMD</text>
<text x="56.6" y="87.1">EXR_5V</text>
<text x="59.3" y="84.5">CMD</text>
<text x="106.8" y="84.5">SD0</text>
<text x="106.8" y="87.1">CLK</text>
<text x="122.1" y="84.5">SD0</text>
<text x="122.1" y="87.1">CLK</text>
<text x="138.6" y="85.8">SD0</text>
<text x="138.6" y="88.4">CLK</text>
<text x="205.7" y="89.6">I04</text>
<text x="285.3" y="85.7">B</text>
<text x="38.8" y="93.4">EXR_5V</text>
<text x="54.8" y="93.4">GND1</text>
<text x="68" y="96">3v3</text>
<text x="86.5" y="94.7">GND3</text>
<text x="101.8" y="96">GND2</text>
<text x="56.1" y="131.5">I033</text>
<text x="73.9" y="131.5">I012</text>
<text x="92.5" y="131.5">IO13</text>
<text x="10.3" y="135.6">C</text>
<text x="49" y="133.1" transform="rotate(-90 49 133.1)">I026</text>
<text x="285.3" y="135.6">C</text>
<text x="126.9" y="141.7">I02</text>
<text x="197.1" y="141.7">I019</text>
<text x="38.3" y="165.8">I016</text>
<text x="54.8" y="165.8">I018</text>
<text x="72.6" y="165.8">I015</text>
<text x="96.7" y="169.6">I05</text>
<text x="10.3" y="185.7">D</text>
<text x="285.3" y="185.7">D</text>
<text x="35" y="199.7">1</text>
<text x="85" y="199.7">2</text>
<text x="135" y="199.7">3</text>
<text x="185" y="199.7">4</text>
<text x="235" y="199.7">5</text>
<text x="285" y="199.7">6</text>
</g>
<g font-size="1.8" fill="#006464">
<text x="99.2" y="28.6">PWR_FLAG PWR_FLAG</text>
<text x="241.4" y="29.8">R4</text>
<text x="250.6" y="28.6">D5</text>
<text x="33.2" y="33.7">J1</text>
<text x="45.4" y="34.9">Conn_01x19_Female</text>
<text x="52.2" y="32.4">J2</text>
<text x="84" y="34.9">U1</text>
<text x="175.5" y="34.9">J5</text>
<text x="211" y="33.7">U3</text>
<text x="241.9" y="32.4">R</text>
<text x="250" y="31.1">LED</text>
<text x="257.9" y="35.6">GND</text>
<text x="26.4" y="37.5">Screw_Terminal_01x19</text>
<text x="76.2" y="37.5">ESP32-DEVKITC-32D</text>
<text x="101.8" y="37.5">+3.3V</text>
<text x="112.3" y="37.5">GND</text>
<text x="157.6" y="37.5">PWR_FLAG</text>
<text x="190.6" y="37.5">D4</text>
<text x="190.7" y="38.7">C1</text>
<text x="202.4" y="36.2">+12V</text>
<text x="207.3" y="40">IN</text>
<text x="209.6" y="36.2">L7805</text>
<text x="213.2" y="40">OUT</text>
<text x="241.7" y="40.6">+5V</text>
<text x="160.5" y="46.4">+12V</text>
<text x="179.6" y="47.6">GND</text>
<text x="204.7" y="45.7">C2</text>
<text x="212.7" y="44.2" transform="rotate(-90 212.7 44.2)">GND</text>
<text x="230.1" y="45.3">C3</text>
<text x="240.2" y="45.7">C4</text>
<text x="173.4" y="50.4" transform="rotate(-90 173.4 50.4)">Screw_Terminal_01x02</text>
<text x="193.6" y="54">GND</text>
<text x="200" y="54">GND</text>
<text x="210.1" y="52.7">GND</text>
<text x="225.4" y="54">GND</text>
<text x="235.5" y="54">GND</text>
<text x="165.3" y="67.3">H2</text>
<text x="165.7" y="69.9">MountingHole</text>
<text x="180.6" y="67.3">H3</text>
<text x="180.9" y="69.9">MountingHole</text>
<text x="217.4" y="68.6">+5V</text>
<text x="236.7" y="66.7">relay1</text>
<text x="165.3" y="74.9">H1</text>
<text x="165.7" y="77.5">MountingHole</text>
<text x="180.6" y="74.9">H4</text>
<text x="180.9" y="77.5">MountingHole</text>
<text x="227.5" y="74.9">D3</text>
<text x="252.9" y="74.9">K3</text>
<text x="212.2" y="84.5">R3</text>
<text x="212.7" y="87">R</text>
<text x="227.5" y="88.9">Q3</text>
<text x="106" y="90.8">Conn_01x19_Female</text>
<text x="113.4" y="94.6">J4</text>
<text x="121.7" y="93.3">Screw_Terminal_01x19</text>
<text x="246.7" y="95.3">J14</text>
<text x="45.4" y="98.4">+5V</text>
<text x="51.4" y="98.4">GND</text>
<text x="70.1" y="101">+3.3V</text>
<text x="83.1" y="99.7">GND</text>
<text x="98.4" y="101">GND</text>
<text x="132.5" y="99.7">J3</text>
<text x="222.8" y="98.4">GND</text>
<text x="157.9" y="118.7">relay1</text>
<text x="229" y="118.7">relay1</text>
<text x="44.9" y="121.9">+5V</text>
<text x="47.5" y="125.1">DHT11</text>
<text x="62.4" y="125.1">J6</text>
<text x="80.2" y="125.1">J7</text>
<text x="99.2" y="125.1">J8</text>
<text x="138.6" y="120.7">+5V</text>
<text x="209.8" y="120.7">+5V</text>
<text x="31.8" y="128.3">U2</text>
<text x="41.3" y="127.4" transform="rotate(-90 41.3 127.4)">VCC</text>
<text x="43.3" y="128.9">IO</text>
<text x="53.5" y="129.5">+5V</text>
<text x="71.3" y="129.5">+5V</text>
<text x="90.4" y="129.5">+5V</text>
<text x="148.8" y="127">D1</text>
<text x="174.2" y="127">K1</text>
<text x="219.9" y="127">D2</text>
<text x="245.3" y="127">K2</text>
<text x="41.3" y="132.8" transform="rotate(-90 41.3 132.8)">GND</text>
<text x="44.5" y="137.2">GND</text>
<text x="53.2" y="134.6">GND</text>
<text x="71" y="134.6">GND</text>
<text x="90" y="134.6">GND</text>
<text x="133.5" y="136.5">R1</text>
<text x="204.6" y="136.5">R2</text>
<text x="67.9" y="139.7" transform="rotate(-90 67.9 139.7)">GAZ</text>
<text x="85.7" y="139.5" transform="rotate(-90 85.7 139.5)">PIR</text>
<text x="104.8" y="139.6" transform="rotate(-90 104.8 139.6)">FIRE</text>
<text x="134" y="139.1">R</text>
<text x="148.8" y="141">Q1</text>
<text x="205.1" y="139.1">R</text>
<text x="219.9" y="141">Q2</text>
<text x="167.9" y="147.3">J12</text>
<text x="239" y="147.3">J13</text>
<text x="144.1" y="151.8">GND</text>
<text x="215.2" y="151.8">GND</text>
<text x="44.6" y="161.9">J9</text>
<text x="61.2" y="161.9">J10</text>
<text x="79" y="161.9">J11</text>
<text x="99.1" y="165.1">GND</text>
<text x="35.4" y="171.5">GND</text>
<text x="35.8" y="168.9">+5V</text>
<text x="51.9" y="171.5">GND</text>
<text x="52.3" y="168.9">+5V</text>
<text x="69.7" y="171.5">GND</text>
<text x="70.1" y="168.9">+5V</text>
<text x="89.8" y="173.4">Buzzer</text>
<text x="50.2" y="176.2" transform="rotate(-90 50.2 176.2)">servo1</text>
<text x="66.7" y="176.2" transform="rotate(-90 66.7 176.2)">servo2</text>
<text x="84.5" y="176.2" transform="rotate(-90 84.5 176.2)">servo3</text>
</g>
<g font-size="1.8" fill="#a90000">
<text x="31.9" y="41.7">1</text>
<text x="50.9" y="40.4">1</text>
<text x="117.8" y="40.4">19</text>
<text x="134.3" y="41.7">19</text>
<text x="179.2" y="41.7">1</text>
<text x="179.2" y="39.1">2</text>
<text x="205.2" y="39.1">1</text>
<text x="217.9" y="39.1">3</text>
<text x="31.9" y="44.2">2</text>
<text x="31.9" y="46.7">3</text>
<text x="50.9" y="42.9">2</text>
<text x="50.9" y="45.5">3</text>
<text x="117.8" y="45.5">17</text>
<text x="117.8" y="42.9">18</text>
<text x="134.3" y="46.7">17</text>
<text x="134.3" y="44.2">18</text>
<text x="211.8" y="46.2" transform="rotate(-90 211.8 46.2)">2</text>
<text x="31.9" y="49.3">4</text>
<text x="31.9" y="51.8">5</text>
<text x="50.9" y="48">4</text>
<text x="50.9" y="50.5">5</text>
<text x="50.9" y="53.1">6</text>
<text x="117.8" y="53.1">14</text>
<text x="117.8" y="50.5">15</text>
<text x="117.8" y="48">16</text>
<text x="134.3" y="51.8">15</text>
<text x="134.3" y="49.3">16</text>
<text x="31.9" y="54.4">6</text>
<text x="31.9" y="56.9">7</text>
<text x="31.9" y="59.4">8</text>
<text x="50.9" y="55.6">7</text>
<text x="50.9" y="58.2">8</text>
<text x="117.8" y="58.2">12</text>
<text x="117.8" y="55.6">13</text>
<text x="134.3" y="59.4">12</text>
<text x="134.3" y="56.9">13</text>
<text x="134.3" y="54.4">14</text>
<text x="31.4" y="64.5">10</text>
<text x="31.9" y="62">9</text>
<text x="50.5" y="63.2">10</text>
<text x="50.5" y="65.8">11</text>
<text x="50.9" y="60.7">9</text>
<text x="117.8" y="63.2">10</text>
<text x="117.8" y="60.7">11</text>
<text x="118.3" y="65.8">9</text>
<text x="134.3" y="64.5">10</text>
<text x="134.3" y="62">11</text>
<text x="31.4" y="67.1">11</text>
<text x="31.4" y="69.6">12</text>
<text x="50.5" y="68.3">12</text>
<text x="50.5" y="70.9">13</text>
<text x="118.3" y="70.9">7</text>
<text x="118.3" y="68.3">8</text>
<text x="134.8" y="69.6">8</text>
<text x="134.8" y="67.1">9</text>
<text x="236" y="69.1" transform="rotate(-90 236 69.1)">5</text>
<text x="243.6" y="69.1" transform="rotate(-90 243.6 69.1)">4</text>
<text x="248.7" y="69.1" transform="rotate(-90 248.7 69.1)">3</text>
<text x="31.4" y="72.1">13</text>
<text x="31.4" y="74.7">14</text>
<text x="31.4" y="77.2">15</text>
<text x="50.5" y="73.4">14</text>
<text x="50.5" y="75.9">15</text>
<text x="118.3" y="75.9">5</text>
<text x="118.3" y="73.4">6</text>
<text x="134.8" y="77.2">5</text>
<text x="134.8" y="74.7">6</text>
<text x="134.8" y="72.1">7</text>
<text x="31.4" y="79.8">16</text>
<text x="31.4" y="82.3">17</text>
<text x="50.5" y="78.5">16</text>
<text x="50.5" y="81">17</text>
<text x="50.5" y="83.6">18</text>
<text x="118.3" y="83.6">2</text>
<text x="118.3" y="81">3</text>
<text x="118.3" y="78.5">4</text>
<text x="134.8" y="82.3">3</text>
<text x="134.8" y="79.8">4</text>
<text x="236" y="81.8" transform="rotate(-90 236 81.8)">2</text>
<text x="246.1" y="81.8" transform="rotate(-90 246.1 81.8)">1</text>
<text x="31.4" y="84.8">18</text>
<text x="31.4" y="87.4">19</text>
<text x="50.5" y="86.1">19</text>
<text x="118.3" y="86.1">1</text>
<text x="134.8" y="87.4">1</text>
<text x="134.8" y="84.8">2</text>
<text x="226.3" y="85.6" transform="rotate(-90 226.3 85.6)">3</text>
<text x="219.5" y="90.4">2</text>
<text x="226.3" y="93.2" transform="rotate(-90 226.3 93.2)">1</text>
<text x="238.5" y="91.3" transform="rotate(-90 238.5 91.3)">3</text>
<text x="241" y="91.3" transform="rotate(-90 241 91.3)">2</text>
<text x="243.6" y="91.3" transform="rotate(-90 243.6 91.3)">1</text>
<text x="40.4" y="122.4" transform="rotate(-90 40.4 122.4)">1</text>
<text x="157.2" y="121.1" transform="rotate(-90 157.2 121.1)">5</text>
<text x="164.8" y="121.1" transform="rotate(-90 164.8 121.1)">4</text>
<text x="169.9" y="121.1" transform="rotate(-90 169.9 121.1)">3</text>
<text x="228.3" y="121.1" transform="rotate(-90 228.3 121.1)">5</text>
<text x="236" y="121.1" transform="rotate(-90 236 121.1)">4</text>
<text x="241" y="121.1" transform="rotate(-90 241 121.1)">3</text>
<text x="46.5" y="128">2</text>
<text x="62.4" y="128">1</text>
<text x="62.4" y="130.6">2</text>
<text x="80.2" y="128">1</text>
<text x="80.2" y="130.6">2</text>
<text x="99.2" y="128">1</text>
<text x="99.2" y="130.6">2</text>
<text x="40.4" y="135.1" transform="rotate(-90 40.4 135.1)">4</text>
<text x="62.4" y="133.1">3</text>
<text x="80.2" y="133.1">3</text>
<text x="99.2" y="133.1">3</text>
<text x="147.6" y="137.7" transform="rotate(-90 147.6 137.7)">3</text>
<text x="157.2" y="133.8" transform="rotate(-90 157.2 133.8)">2</text>
<text x="167.4" y="133.8" transform="rotate(-90 167.4 133.8)">1</text>
<text x="218.7" y="137.7" transform="rotate(-90 218.7 137.7)">3</text>
<text x="228.3" y="133.8" transform="rotate(-90 228.3 133.8)">2</text>
<text x="238.5" y="133.8" transform="rotate(-90 238.5 133.8)">1</text>
<text x="140.8" y="142.5">2</text>
<text x="159.8" y="143.4" transform="rotate(-90 159.8 143.4)">3</text>
<text x="162.3" y="143.4" transform="rotate(-90 162.3 143.4)">2</text>
<text x="164.8" y="143.4" transform="rotate(-90 164.8 143.4)">1</text>
<text x="211.9" y="142.5">2</text>
<text x="230.9" y="143.4" transform="rotate(-90 230.9 143.4)">3</text>
<text x="233.4" y="143.4" transform="rotate(-90 233.4 143.4)">2</text>
<text x="236" y="143.4" transform="rotate(-90 236 143.4)">1</text>
<text x="147.6" y="145.3" transform="rotate(-90 147.6 145.3)">1</text>
<text x="218.7" y="145.3" transform="rotate(-90 218.7 145.3)">1</text>
<text x="44.6" y="164.8">1</text>
<text x="44.6" y="167.4">2</text>
<text x="61.1" y="164.8">1</text>
<text x="61.1" y="167.4">2</text>
<text x="78.9" y="164.8">1</text>
<text x="78.9" y="167.4">2</text>
<text x="93.5" y="163.6">2</text>
<text x="44.6" y="169.9">3</text>
<text x="61.1" y="169.9">3</text>
<text x="78.9" y="169.9">3</text>
<text x="93.5" y="168.7">1</text>
</g>
<g font-size="1.4" fill="#a90000">
<text x="66.9" y="40.4">1</text>
<text x="102.1" y="40.4">20</text>
<text x="66.9" y="42.9">2</text>
<text x="66.9" y="45.5">3</text>
<text x="102.1" y="42.9">21</text>
<text x="102.1" y="45.5">22</text>
<text x="66.9" y="48">4</text>
<text x="66.9" y="50.5">5</text>
<text x="66.9" y="53.1">6</text>
<text x="102.1" y="48">23</text>
<text x="102.1" y="50.5">24</text>
<text x="102.1" y="53.1">25</text>
<text x="66.9" y="55.6">7</text>
<text x="66.9" y="58.2">8</text>
<text x="102.1" y="55.6">26</text>
<text x="102.1" y="58.2">27</text>
<text x="66.5" y="63.2">10</text>
<text x="66.5" y="65.8">11</text>
<text x="66.9" y="60.7">9</text>
<text x="102.1" y="60.7">28</text>
<text x="102.1" y="63.2">29</text>
<text x="102.1" y="65.8">30</text>
<text x="66.5" y="68.3">12</text>
<text x="66.5" y="70.9">13</text>
<text x="102.1" y="68.3">31</text>
<text x="102.1" y="70.9">32</text>
<text x="66.5" y="73.4">14</text>
<text x="66.5" y="75.9">15</text>
<text x="102.1" y="73.4">33</text>
<text x="102.1" y="75.9">34</text>
<text x="66.5" y="78.5">16</text>
<text x="66.5" y="81">17</text>
<text x="66.5" y="83.6">18</text>
<text x="102.1" y="78.5">35</text>
<text x="102.1" y="81">36</text>
<text x="102.1" y="83.6">37</text>
<text x="66.5" y="86.1">19</text>
<text x="102.1" y="86.1">38</text>
</g>
<g font-size="1.4" fill="#006464">
<text x="70.9" y="41.1">3V3</text>
<text x="95.4" y="41.1">GND3</text>
<text x="70.9" y="43.7">EN</text>
<text x="70.9" y="46.2">SENSOR_VP</text>
<text x="96.2" y="43.7">IO23</text>
<text x="96.2" y="46.2">IO22</text>
<text x="70.9" y="48.8">SENSOR_VN</text>
<text x="70.9" y="51.3">IO34</text>
<text x="70.9" y="53.8">IO35</text>
<text x="95.5" y="51.3">RXD0</text>
<text x="95.7" y="48.8">TXD0</text>
<text x="96.2" y="53.8">IO21</text>
<text x="70.9" y="56.4">IO32</text>
<text x="70.9" y="58.9">IO33</text>
<text x="95.4" y="56.4">GND2</text>
<text x="96.2" y="58.9">IO19</text>
<text x="70.9" y="64">IO26</text>
<text x="70.9" y="61.5">IO25</text>
<text x="96.2" y="61.5">IO18</text>
<text x="97" y="64">IO5</text>
<text x="70.9" y="66.5">IO27</text>
<text x="70.9" y="69.1">IO14</text>
<text x="70.9" y="71.6">IO12</text>
<text x="96.2" y="66.5">IO17</text>
<text x="96.2" y="69.1">IO16</text>
<text x="97" y="71.6">IO4</text>
<text x="70.9" y="74.2">GND1</text>
<text x="70.9" y="76.7">IO13</text>
<text x="97" y="74.2">IO0</text>
<text x="97" y="76.7">IO2</text>
<text x="70.9" y="79.2">SD2</text>
<text x="70.9" y="81.8">SD3</text>
<text x="96.2" y="79.2">IO15</text>
<text x="96.6" y="81.8">SD1</text>
<text x="70.9" y="84.3">CMD</text>
<text x="70.9" y="86.9">EXT_5V</text>
<text x="96.4" y="86.9">CLK</text>
<text x="96.6" y="84.3">SD0</text>
</g>
</svg>
